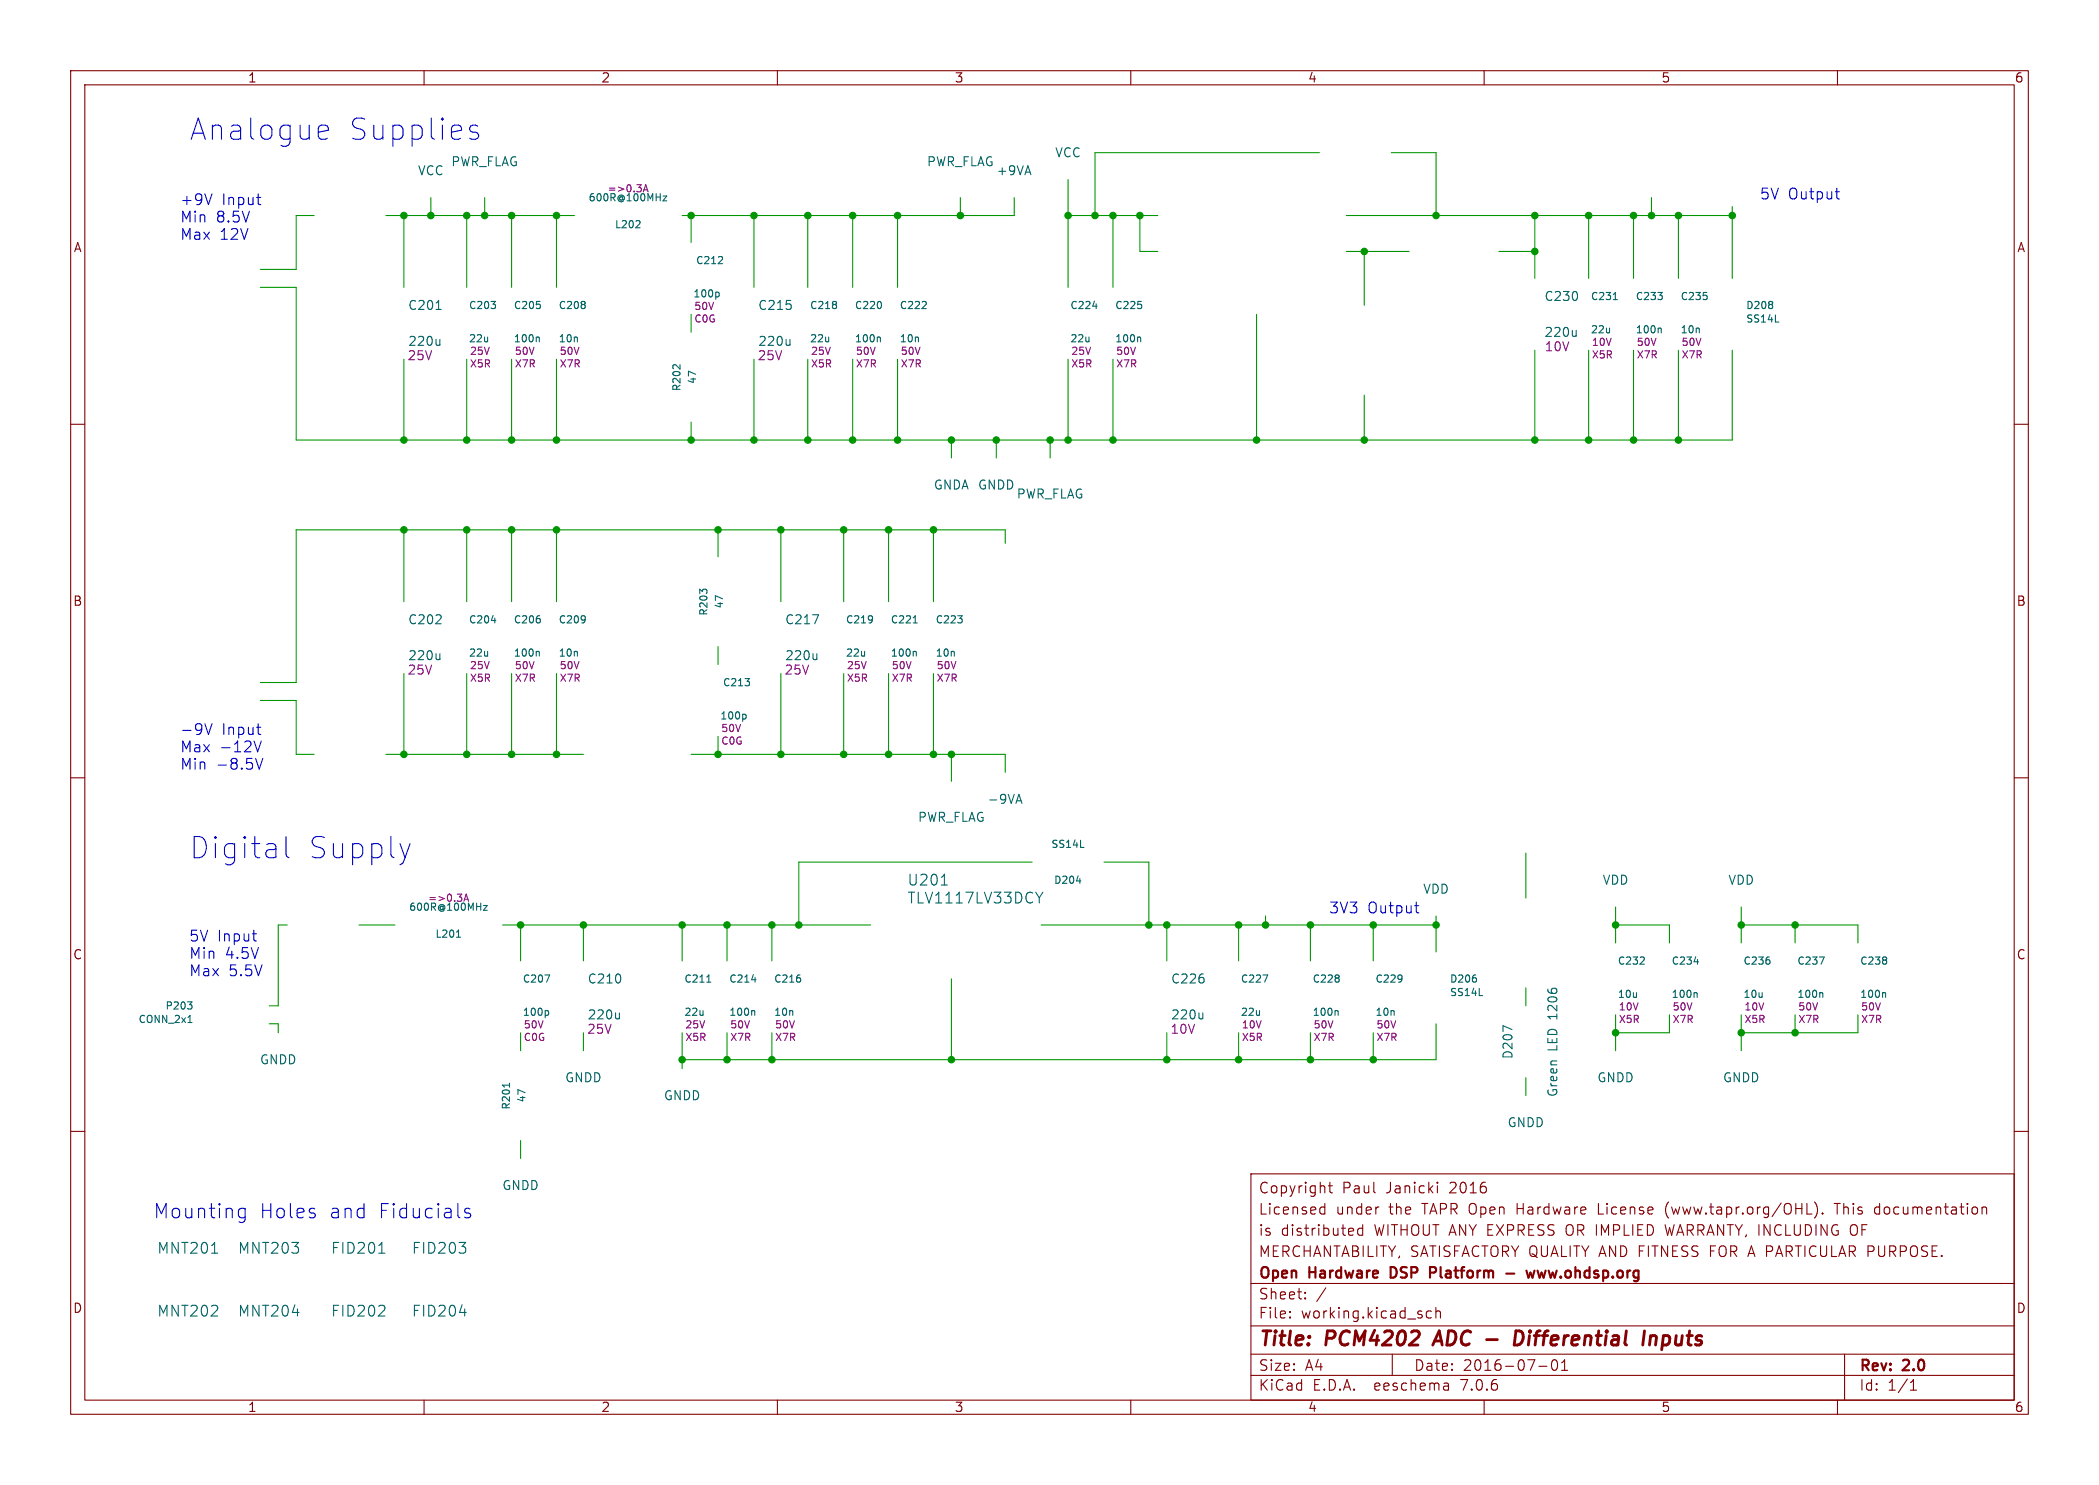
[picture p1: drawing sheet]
<svg xmlns="http://www.w3.org/2000/svg" width="297mm" height="210mm" viewBox="0 0 297 210" stroke-linecap="round" stroke-linejoin="round" font-family="sans-serif">
<g fill="none" stroke="#840000" stroke-width=".15">
<path d="M10 10h277v190h-277zM12 12h273v186h-273zM60 10v2M110 10v2M160 10v2M210 10v2M260 10v2M10 60h2M285 60h2M10 110h2M285 110h2M10 160h2"/>
<path d="M285 160h2M177 166h108v32h-108zM186.9 171.6l.1 .1 .5-.1M186.9 170.8l.1-.1 .5 .1M187.5 170.2v1.5M188 167.7h.5M188.2 167.2v1.3v.1l.3 .1M191.5 173.8v.3l-.7 .1M192.8 173.2v1.5M192.8 173.8l-.4-.1-.3 .3v.4l.1 .2 .2 .1 .4-.1M195 170.7h.1M203.4 167.2v.1"/>
<path d="M203.4 167.7v1M203.4 167.2l-.1 .1h.1M203.4 167.2l.1 .1h-.1M235.6 173.2l.4 1.5M235.7 170.6v.4v.6M255.7 171.7h.7M256.7 170a1.73 1.73 0 0 1 0 2.3M257.9 171.6h.1l-.1 .1M257.9 171.6h-.1l.1 .1M257.9 171.6v.1M259.5 170.2h.9M262.5 173.2a.51 .51 0 0 0-.7 .5v.5a.51 .51 0 0 0 .7 .5"/>
<path d="M265.8 170.7l-.4 .1-.2 .2 .1 .6 .2 .1h.3M280.5 170.8l.2-.1 .3 .1 .1 .9M60 198v2M110 198v2M160 198v2M177 194.5h108M177 191.5h108M177 187.5h108M177 181.5h108M182.5 186.3h.1l-.1 .1M182.5 186.3v.1M182.5 185.5v.1"/>
<path d="M182.5 185.5h.1l-.1 .1M184.7 183.6v.1M184.7 183.6h-.1l.1 .1M184.7 182.8v.1M184.7 182.8h-.1l.1 .1M187.6 182.1l-1.3 2M197 191.5v3M202.5 185.5l-.4-.1-.3 .3v.4l.2 .2 .1 .1 .4-.1M203.2 185.5a.37 .37 0 0 1 .6 .1v.8M203.2 184.9v1.5M204.9 195.7l.1 .9M205 196.5l-.2 .1"/>
<path d="M205 196h-.2M210 198v2M217.7 193.2h1.2M219.7 192.4a.36 .36 0 0 1 .3-.1 .36 .36 0 0 1 .3 .3 .77 .77 0 0 1-.4 1.2 .91 .91 0 0 1-.2-1.4zM221 193.8h.8M221 192.7l.4-.4v1.5M260 198v2M261 191.5v6.5M270.3 196.6h.9M270.3 195.5l.4-.4v1.5"/>
</g>
<path d="M203.6 188.2l-.9 2M214.5 188.2h.5a.97 .97 0 0 1 .4 1.5 .9 .9 0 0 1-1.1 .5zM232.7 188.2l-.3 2M233.5 189.1a.49 .49 0 0 1 .9 .1l-.1 1M233.6 188.9l-.2 1.3" fill="none" stroke="#840000" stroke-width=".4"/>
<path d="M197.1 179.2h-.3v1.5h.3M202.3 179.2l.8 .1M203.1 179.9l-.8 .1M216 179.7l.3 1 .3-.7 .2 .7 .3-1M217.6 179.7l.2 1 .3-.7M213.1 180.1h1.2" fill="none" stroke="#840000" stroke-width=".3"/>
<g fill="none" stroke="#0000c2" stroke-width=".15">
<path d="M45.5 17.7h.5l.3 .1 .2 .6-1.5 .3M46.3 19.6l-.3 .1h-.5M67.6 17.8l-.3-.1h-.4l-.3 .1-.2 .3 .2 .5 1 .2 .1 .3-.1 .5-.3 .1h-.6l-.3-.1M30 27.4l-.5 1.5M36.3 27.9h.6M36.7 28.9h.2M259.7 27.1h.6M260 28.1h.3M29 102.3l.5 1.6 .5-1.6M36 104.8l.5 1.5 .5-1.5M36.2 107.3l.5 1.5 .5-1.5M36.3 102.9h.6"/>
<path d="M36.7 103.9h.2M40.5 118.3v2.6l.1 .3 .3 .1M58 119.3l-.7 2M35.7 132.1h.6M36.1 133.1h.2M200.2 128.1h.6M200.5 129l.3 .1M33.8 172l.3 .2 .6-.1M34.7 170.9v1.6a.54 .54 0 0 1-.9 .3M34.7 171l-.6-.1-.3 .2M66.5 171l-.5-.1-.3 .3 .1 .3 .7 .1 .1 .2-.1 .3-.2 .1-.6-.1"/>
</g>
<g fill="none" stroke="#009600" stroke-width=".15">
<path d="M44.4 30.5h-2.5v7.6h-5.1M54.6 30.5h26.7M57.1 30.5v10.1M61 27.9v2.6M66 30.5v10.1M68.6 27.9v2.6M72.4 30.5v10.1M78.7 30.5v10.1M97.8 30.5v3.8M106.7 30.5v10.1M114.3 30.5v10.1M120.6 30.5v10.1"/>
<path d="M127 30.5v10.1M135.9 27.9v2.6M143.5 27.9v2.6h-47M151.1 30.5h12.7M151.1 25.4v15.2M157.5 30.5v10.1M161.3 30.5v5.1h2.5M186.7 21.6h-31.8v8.9M190.5 35.6h8.9M190.5 30.5h54.6M193 35.6v7.6M196.8 21.6h6.4v8.9"/>
<path d="M212.1 35.6h5.1M217.2 30.5v8.9M224.8 30.5v8.9M231.1 30.5v8.9M233.7 27.9v2.6M237.5 30.5v8.9M245.1 29.2v10.2M36.8 40.6h5.1v21.6h203.2v-12.7M57.1 50.8v11.4M66 50.8v11.4M72.4 50.8v11.4M78.7 50.8v11.4"/>
<path d="M97.8 44.5v2.5M97.8 59.7v2.5M106.7 50.8v11.4M114.3 50.8v11.4M120.6 50.8v11.4M127 50.8v11.4M151.1 50.8v11.4M157.5 50.8v11.4M177.8 44.5v17.7M193 55.9v6.3M217.2 49.5v12.7M224.8 49.5v12.7"/>
<path d="M231.1 49.5v12.7M237.5 49.5v12.7M57.1 74.9v10.2M66 74.9v10.2M72.4 74.9v10.2M78.7 74.9v10.2M101.6 74.9v3.8M110.5 74.9v10.2M119.4 74.9v10.2M125.7 74.9v10.2M132.1 74.9v10.2M134.6 62.2v2.6"/>
<path d="M141 62.2v2.6M142.2 76.8v-1.9h-100.3v21.6h-5.1M148.6 62.2v2.6M36.8 99.1h5.1v7.6h2.5M57.1 95.3v11.4M66 95.3v11.4M72.4 95.3v11.4M78.7 95.3v11.4M101.6 91.4v2.6M110.5 95.3v11.4M119.4 95.3v11.4M125.7 95.3v11.4"/>
<path d="M132.1 95.3v11.4M54.6 106.7h27.9M97.8 106.7h44.4v2.5M101.6 104.1v2.6M134.6 106.7v3.8M40.6 130.8h-1.2v11.4h-1.3M50.8 130.8h5.1M71.1 130.8h52.1M73.7 130.8v5.1M82.5 130.8v5.1M96.5 130.8v5.1M102.9 130.8v5.1"/>
<path d="M109.2 130.8v5.1M134.6 138.4v11.5M146 121.9h-33v8.9M147.3 130.8h55.9M156.2 121.9h6.4v8.9M165.1 130.8v5.1M175.3 130.8v5.1M179.1 129.5v1.3M185.4 130.8v5.1M194.3 130.8v5.1M203.2 129.5v5.1M215.9 120.7v6.3"/>
<path d="M215.9 139.7v2.5M228.6 130.8h7.6v2.6M228.6 128.3v5.1M246.4 130.8h16.5v2.6M246.4 128.3v5.1M254 130.8v2.6M38.1 144.8h1.3v1.3M73.7 146.1v2.5M82.5 146.1v2.5M96.5 146.1v5M102.9 146.1v3.8M109.2 146.1v3.8"/>
<path d="M165.1 146.1v3.8M175.3 146.1v3.8M185.4 146.1v3.8M194.3 146.1v3.8M203.2 144.8v5.1h-106.7M215.9 152.4v2.5M228.6 143.5v5.1M236.2 143.5v2.6h-7.6M246.4 143.5v5.1M254 143.5v2.6M262.9 143.5v2.6h-16.5M73.7 161.3v2.5"/>
</g>
<g fill="none" stroke="#006464" stroke-width=".15">
<path d="M90.5 31.2l.1 .2-.1 .2-.6 .6h.7M93.8 27.7h.5l-.5 .7h.5M101.6 37.3h.6M102.2 36.4v.3M61.7 43.8h.7M62.2 48v.8M62.2 48.7l-.1 .1M69.5 42.6h.6l-.3 .4M70.1 43.1v.4M76 47.7l.3 .1v.5M76.4 43.1v.4M82.8 42.7v.3"/>
<path d="M82.8 43.2v.3M95.3 51.6h.3M96.2 51.6v.6M101.6 41.3l.2 .2v.3l-.2 .2M111.8 48v.8M111.8 48.7l-.2 .1M118.3 42.7v.3M118.3 43.2v.3M124.3 47.7l.3 .1v.5M124.7 42.8v.6M130.4 43.6h.7M131 42.7v.4"/>
<path d="M154.6 43.3h.6M161.1 47.7l.3 .1v.5M161.5 43.1v.4M223 46.7v.9M223 47.4l-.2 .2M228.3 42.4h.6M234.6 41.4h.6l-.3 .3M234.8 46.4l.3 .1v.6M235.2 41.8v.5M241.5 41.8v.5M250.8 42.7v.3M250.8 43.2v.3"/>
<path d="M251.2 45.5h.5M62.2 92.4v.9M62.2 93.2l-.1 .1M69.5 87.8h.7M76 92.1l.3 .2v.5M76.4 87.6v.4M82.8 87.2v.7M82.8 87.5v.1M99.4 83.7l-.4-.4v.7M99.5 83.4h.4M105.4 96h.6l-.3 .4M106 96.4v.5"/>
<path d="M115 86.9h.8l-.5 1.3M115.6 92.4v.9M115.6 93.2l-.2 .1M123.4 87.2v.7M123.4 87.5v.1M129.2 88.1h.6M129.4 92.1l.3 .2v.5M135.5 87.1h.6l-.3 .4M136.1 87.6v.4M105.4 101l.2 .2v.3l-.2 .2M143.9 113.2h.6M144.2 112.3l.4 1.3"/>
<path d="M152.9 119.8h.5M64.6 132.5h.6M64.8 131.7l.1-.2v1M68.4 128.1h.5l-.5 .6h.5M77.1 137.9h.7l-.5 1M100 138.9h.6M106.4 138.6h.6M113.2 138.4v.4M133.2 125.2h.9M147.6 126.2l-.5 .8M152.3 124.6h.6M178.7 137.9h.7l-.5 1"/>
<path d="M189.4 138v.2M189.4 138.4v.4M198.3 138v.7M198.4 138.3l-.1 .1M208.9 138.4v.4M232 136.4h.7M232.6 135.4v.4M239.7 136h.6M250.4 135.8v.5M257.4 135.3h.7l-.4 1.1M266.9 135.4v.3M266.9 135.9v.4"/>
<path d="M26.5 141.7h.7l-.4 .4M26.6 144.6h.6M27 142.1l.2 .2v.2l-.2 .2M72.1 153.2v.6M77.4 142.9l.2 .2v.3l-.2 .2M87.6 143.2v.9M87.6 144l-.1 .1M106.5 142.9l.3 .2v.5M170.2 143.2v.9M170.2 144l-.2 .1M189.1 142.9l.2 .2v.5M209.3 140.8h.5"/>
<path d="M213.9 145.6l-1.2-.5v.8M239.9 140.4l.2 .1v.6M257.6 140.4l.3 .1v.6M266.5 140.4l.3 .1v.6M29.9 177.2h.9M53.6 177.2h.9M65 175.7h.9l-.5 .6M65.8 176.4l.1 .2-.1 .5M54.3 184.7a.41 .41 0 0 1 .1 .5l-.9 .9h1M65 185.6h1"/>
</g>
<path d="M91 27.1l.4-1 .3 1M91.1 26.8h.5M65.6 127.5l.4-1.1 .3 1.1M65.7 127.2h.5" fill="none" stroke="#840084" stroke-width=".15"/>
<g fill="#009600" stroke="#009600" stroke-width=".15">
<circle cx="228.6" cy="146.1" r=".46"/>
<circle cx="246.4" cy="130.8" r=".46"/>
<circle cx="254" cy="130.8" r=".46"/>
<circle cx="254" cy="146.1" r=".46"/>
<circle cx="246.4" cy="146.1" r=".46"/>
<circle cx="228.6" cy="130.8" r=".46"/>
<circle cx="231.1" cy="30.5" r=".46"/>
<circle cx="233.7" cy="30.5" r=".46"/>
<circle cx="245.1" cy="30.5" r=".46"/>
<circle cx="217.2" cy="62.2" r=".46"/>
<circle cx="237.5" cy="30.5" r=".46"/>
<circle cx="231.1" cy="62.2" r=".46"/>
<circle cx="237.5" cy="62.2" r=".46"/>
<circle cx="185.4" cy="130.8" r=".46"/>
<circle cx="179.1" cy="130.8" r=".46"/>
<circle cx="175.3" cy="149.9" r=".46"/>
<circle cx="165.1" cy="149.9" r=".46"/>
<circle cx="203.2" cy="130.8" r=".46"/>
<circle cx="194.3" cy="130.8" r=".46"/>
<circle cx="162.6" cy="130.8" r=".46"/>
<circle cx="165.1" cy="130.8" r=".46"/>
<circle cx="194.3" cy="149.9" r=".46"/>
<circle cx="175.3" cy="130.8" r=".46"/>
<circle cx="185.4" cy="149.9" r=".46"/>
<circle cx="224.8" cy="62.2" r=".46"/>
<circle cx="193" cy="62.2" r=".46"/>
<circle cx="177.8" cy="62.2" r=".46"/>
<circle cx="193" cy="35.6" r=".46"/>
<circle cx="161.3" cy="30.5" r=".46"/>
<circle cx="224.8" cy="30.5" r=".46"/>
<circle cx="217.2" cy="30.5" r=".46"/>
<circle cx="217.2" cy="35.6" r=".46"/>
<circle cx="203.2" cy="30.5" r=".46"/>
<circle cx="134.6" cy="149.9" r=".46"/>
<circle cx="113" cy="130.8" r=".46"/>
<circle cx="110.5" cy="106.7" r=".46"/>
<circle cx="132.1" cy="106.7" r=".46"/>
<circle cx="134.6" cy="106.7" r=".46"/>
<circle cx="109.2" cy="130.8" r=".46"/>
<circle cx="109.2" cy="149.9" r=".46"/>
<circle cx="125.7" cy="106.7" r=".46"/>
<circle cx="119.4" cy="106.7" r=".46"/>
<circle cx="110.5" cy="74.9" r=".46"/>
<circle cx="114.3" cy="62.2" r=".46"/>
<circle cx="120.6" cy="62.2" r=".46"/>
<circle cx="119.4" cy="74.9" r=".46"/>
<circle cx="148.6" cy="62.2" r=".46"/>
<circle cx="151.1" cy="62.2" r=".46"/>
<circle cx="157.5" cy="62.2" r=".46"/>
<circle cx="125.7" cy="74.9" r=".46"/>
<circle cx="141" cy="62.2" r=".46"/>
<circle cx="132.1" cy="74.9" r=".46"/>
<circle cx="127" cy="62.2" r=".46"/>
<circle cx="134.6" cy="62.2" r=".46"/>
<circle cx="97.8" cy="30.5" r=".46"/>
<circle cx="106.7" cy="30.5" r=".46"/>
<circle cx="72.4" cy="30.5" r=".46"/>
<circle cx="78.7" cy="30.5" r=".46"/>
<circle cx="78.7" cy="62.2" r=".46"/>
<circle cx="106.7" cy="62.2" r=".46"/>
<circle cx="97.8" cy="62.2" r=".46"/>
<circle cx="72.4" cy="62.2" r=".46"/>
<circle cx="66" cy="106.7" r=".46"/>
<circle cx="78.7" cy="106.7" r=".46"/>
<circle cx="72.4" cy="106.7" r=".46"/>
<circle cx="73.7" cy="130.8" r=".46"/>
<circle cx="82.5" cy="130.8" r=".46"/>
<circle cx="96.5" cy="130.8" r=".46"/>
<circle cx="102.9" cy="130.8" r=".46"/>
<circle cx="102.9" cy="149.9" r=".46"/>
<circle cx="96.5" cy="149.9" r=".46"/>
<circle cx="57.1" cy="74.9" r=".46"/>
<circle cx="78.7" cy="74.9" r=".46"/>
<circle cx="72.4" cy="74.9" r=".46"/>
<circle cx="66" cy="74.9" r=".46"/>
<circle cx="101.6" cy="106.7" r=".46"/>
<circle cx="101.6" cy="74.9" r=".46"/>
<circle cx="66" cy="62.2" r=".46"/>
<circle cx="57.1" cy="62.2" r=".46"/>
<circle cx="68.6" cy="30.5" r=".46"/>
<circle cx="66" cy="30.5" r=".46"/>
<circle cx="61" cy="30.5" r=".46"/>
<circle cx="57.1" cy="30.5" r=".46"/>
<circle cx="120.6" cy="30.5" r=".46"/>
<circle cx="114.3" cy="30.5" r=".46"/>
<circle cx="157.5" cy="30.5" r=".46"/>
<circle cx="154.9" cy="30.5" r=".46"/>
<circle cx="135.9" cy="30.5" r=".46"/>
<circle cx="127" cy="30.5" r=".46"/>
<circle cx="151.1" cy="30.5" r=".46"/>
<circle cx="57.1" cy="106.7" r=".46"/>
</g>
<g font-size="4.2" fill="#0000c2">
<text x="26.7" y="20.1">Analogue</text>
<text x="49.1" y="20.1">Supplies</text>
<text x="26.7" y="121.7">Digital</text>
<text x="43.4" y="121.7">Supply</text>
</g>
<g font-size="2.8" fill="#0000c2">
<text x="21.6" y="172.5">Mounting</text>
<text x="36.6" y="172.5">Holes</text>
<text x="46.5" y="172.5">and</text>
<text x="53.6" y="172.5">Fiducials</text>
</g>
<g font-size="2.8" fill="#840000">
<text x="178" y="190.9">Title:</text>
<text x="187.7" y="190.9">PCM4202</text>
<text x="203.9" y="190.9">ADC -</text>
<text x="216.7" y="190.9">Differential</text>
<text x="235.7" y="190.9">Inputs</text>
</g>
<g font-size="2.1" fill="#0000c2">
<text x="25.4" y="29.1">+9V</text>
<text x="31.4" y="29.1">Input</text>
<text x="248.9" y="28.3">5V Output</text>
<text x="25.4" y="31.6">Min</text>
<text x="25.4" y="34">Max</text>
<text x="30.6" y="31.6">8.5V</text>
<text x="31.1" y="34">12V</text>
<text x="25.4" y="104.1">-9V</text>
<text x="25.4" y="106.5">Max</text>
<text x="31.1" y="106.5">-12V</text>
<text x="31.4" y="104.1">Input</text>
<text x="25.4" y="109">Min</text>
<text x="30.6" y="109">-8.5V</text>
<text x="188" y="129.3">3V3</text>
<text x="193.5" y="129.3">Output</text>
<text x="26.7" y="133.3">5V Input</text>
<text x="26.7" y="135.7">Min</text>
<text x="31.8" y="135.7">4.5V</text>
<text x="26.7" y="138.2">Max</text>
<text x="32.3" y="138.2">5.5V</text>
</g>
<g font-size="2.1" fill="#006464">
<text x="128.3" y="125.5">U201</text>
<text x="128.3" y="128">TLV1117LV33DCY</text>
<text x="22.2" y="177.5">MNT201</text>
<text x="33.6" y="177.5">MNT203</text>
<text x="46.8" y="177.5">FID201</text>
<text x="58.2" y="177.5">FID203</text>
<text x="22.2" y="186.4">MNT202</text>
<text x="33.6" y="186.4">MNT204</text>
<text x="46.8" y="186.4">FID202</text>
<text x="58.2" y="186.4">FID204</text>
</g>
<g font-size="2.1" fill="#840000">
<text x="178" y="172">Licensed</text>
<text x="178" y="169">Copyright</text>
<text x="189" y="172">under</text>
<text x="189.9" y="169">Paul</text>
<text x="196.2" y="169">Janicki</text>
<text x="196.6" y="172">the</text>
<text x="201.4" y="172">TAPR Open</text>
<text x="205.3" y="169">2016</text>
<text x="215" y="172">Hardware</text>
<text x="226.7" y="172">License</text>
<text x="236.3" y="172">(www.tapr.org/OHL).</text>
<text x="260.5" y="172">This</text>
<text x="266.3" y="172">documentation</text>
<text x="178" y="178">MERCHANTABILITY, SATISFACTORY QUALITY AND FITNESS FOR A PARTICULAR PURPOSE.</text>
<text x="178" y="175">is</text>
<text x="181.2" y="175">distributed</text>
<text x="194.5" y="175">WITHOUT ANY EXPRESS OR IMPLIED</text>
<text x="236.4" y="175">WARRANTY, INCLUDING</text>
<text x="262.8" y="175">OF</text>
<text x="178" y="184">Sheet:</text>
<text x="178" y="181.2">Open</text>
<text x="185.3" y="181.2">Hardware</text>
<text x="197.4" y="181.2">DSP</text>
<text x="203.6" y="181.2">Platform</text>
<text x="218.6" y="181.2">www.ohdsp.org</text>
<text x="178" y="186.7">File:</text>
<text x="184.1" y="186.7">working.kicad_sch</text>
<text x="178" y="196.9">KiCad</text>
<text x="178" y="194.1">Size:</text>
<text x="184.7" y="194.1">A4</text>
<text x="185.7" y="196.9">E.D.A.</text>
<text x="194.6" y="196.9">eeschema</text>
<text x="200" y="194.1">Date:</text>
<text x="207" y="196.9">7.0.6</text>
<text x="207" y="194.1">2016-07-01</text>
<text x="263" y="194.3">Rev:</text>
<text x="263" y="196.9">Id:</text>
<text x="267.1" y="196.9">1/1</text>
<text x="269.4" y="194.3">2.0</text>
</g>
<g font-size="1.8" fill="#840000">
<text x="35" y="11.9">1</text>
<text x="85" y="11.9">2</text>
<text x="135" y="11.9">3</text>
<text x="185" y="11.9">4</text>
<text x="235" y="11.9">5</text>
<text x="285" y="11.9">6</text>
<text x="10.3" y="35.9">A</text>
<text x="285.3" y="35.9">A</text>
<text x="10.3" y="85.9">B</text>
<text x="285.3" y="85.9">B</text>
<text x="10.3" y="135.9">C</text>
<text x="285.3" y="135.9">C</text>
<text x="10.3" y="185.9">D</text>
<text x="285.3" y="185.9">D</text>
<text x="35" y="199.9">1</text>
<text x="85" y="199.9">2</text>
<text x="135" y="199.9">3</text>
<text x="185" y="199.9">4</text>
<text x="235" y="199.9">5</text>
<text x="285" y="199.9">6</text>
</g>
<g font-size="1.8" fill="#006464">
<text x="63.8" y="23.7">PWR_FLAG</text>
<text x="131.1" y="23.7">PWR_FLAG</text>
<text x="149.2" y="22.5">VCC</text>
<text x="59" y="25">VCC</text>
<text x="140.9" y="25">+9VA</text>
<text x="57.7" y="44">C201</text>
<text x="107.2" y="44">C215</text>
<text x="218.4" y="42.8">C230</text>
<text x="218.4" y="47.9">220u</text>
<text x="57.7" y="49.1">220u</text>
<text x="107.2" y="49.1">220u</text>
<text x="132" y="69.4">GNDA GNDD</text>
<text x="143.8" y="70.7">PWR_FLAG</text>
<text x="57.7" y="88.5">C202</text>
<text x="111" y="88.5">C217</text>
<text x="57.7" y="93.6">220u</text>
<text x="111" y="93.6">220u</text>
<text x="139.7" y="113.9">-9VA</text>
<text x="129.8" y="116.4">PWR_FLAG</text>
<text x="226.7" y="125.3">VDD</text>
<text x="244.5" y="125.3">VDD</text>
<text x="201.3" y="126.6">VDD</text>
<text x="83.1" y="139.3">C210</text>
<text x="165.6" y="139.3">C226</text>
<text x="83.1" y="144.4">220u</text>
<text x="165.6" y="144.4">220u</text>
<text x="214.2" y="149.9" transform="rotate(-90 214.2 149.9)">D207</text>
<text x="220.6" y="148.7" transform="rotate(-90 220.6 148.7)">LED 1206</text>
<text x="36.7" y="150.7">GNDD</text>
<text x="79.9" y="153.3">GNDD</text>
<text x="93.8" y="155.8">GNDD</text>
<text x="220.6" y="155.2" transform="rotate(-90 220.6 155.2)">Green</text>
<text x="225.9" y="153.3">GNDD</text>
<text x="243.7" y="153.3">GNDD</text>
<text x="213.2" y="159.6">GNDD</text>
<text x="71" y="168.5">GNDD</text>
</g>
<g font-size="1.8" fill="#840084">
<text x="57.6" y="51.2">25V</text>
<text x="107.1" y="51.2">25V</text>
<text x="218.5" y="49.9">10V</text>
<text x="57.6" y="95.6">25V</text>
<text x="110.9" y="95.6">25V</text>
<text x="83" y="146.4">25V</text>
<text x="165.5" y="146.4">10V</text>
</g>
<g font-size="1.4" fill="#006464">
<text x="83.2" y="28.7">600R@100MHz</text>
<text x="86.9" y="32.5">L202</text>
<text x="98.4" y="37.6">C212</text>
<text x="66.3" y="43.9">C203</text>
<text x="72.6" y="43.9">C205</text>
<text x="79" y="43.9">C208</text>
<text x="98" y="42.3">100p</text>
<text x="114.5" y="43.9">C218</text>
<text x="120.9" y="43.9">C220</text>
<text x="127.2" y="43.9">C222</text>
<text x="151.3" y="43.9">C224</text>
<text x="157.7" y="43.9">C225</text>
<text x="225" y="42.6">C231</text>
<text x="231.4" y="42.6">C233</text>
<text x="231.4" y="47.3">100n</text>
<text x="237.7" y="42.6">C235</text>
<text x="247" y="43.9">D208</text>
<text x="247" y="45.8">SS14L</text>
<text x="72.6" y="48.6">100n</text>
<text x="120.9" y="48.6">100n</text>
<text x="157.7" y="48.6">100n</text>
<text x="96.5" y="55.4" transform="rotate(-90 96.5 55.4)">R202</text>
<text x="98.7" y="54.4" transform="rotate(-90 98.7 54.4)">47</text>
<text x="66.3" y="88.4">C204</text>
<text x="72.6" y="88.4">C206</text>
<text x="79" y="88.4">C209</text>
<text x="100.3" y="87.2" transform="rotate(-90 100.3 87.2)">R203</text>
<text x="102.5" y="86.2" transform="rotate(-90 102.5 86.2)">47</text>
<text x="119.6" y="88.4">C219</text>
<text x="125.9" y="88.4">C221</text>
<text x="132.3" y="88.4">C223</text>
<text x="72.6" y="93.1">100n</text>
<text x="125.9" y="93.1">100n</text>
<text x="101.8" y="102">100p</text>
<text x="102.2" y="97.3">C213</text>
<text x="148.7" y="120.1">SS14L</text>
<text x="149" y="125.2">D204</text>
<text x="57.8" y="129">600R@100MHz</text>
<text x="61.5" y="132.8">L201</text>
<text x="228.8" y="136.6">C232</text>
<text x="236.4" y="136.6">C234</text>
<text x="246.6" y="136.6">C236</text>
<text x="254.2" y="136.6">C237</text>
<text x="263.1" y="136.6">C238</text>
<text x="23.3" y="143">P203</text>
<text x="73.9" y="139.2">C207</text>
<text x="73.9" y="143.9">100p</text>
<text x="96.7" y="139.2">C211</text>
<text x="103.1" y="139.2">C214</text>
<text x="103.1" y="143.9">100n</text>
<text x="109.4" y="139.2">C216</text>
<text x="175.5" y="139.2">C227</text>
<text x="185.6" y="139.2">C228</text>
<text x="185.6" y="143.9">100n</text>
<text x="194.5" y="139.2">C229</text>
<text x="205.1" y="139.2">D206</text>
<text x="205.1" y="141.1">SS14L</text>
<text x="236.4" y="141.3">100n</text>
<text x="254.2" y="141.3">100n</text>
<text x="263.1" y="141.3">100n</text>
<text x="19.5" y="144.9">CONN_2x1</text>
<text x="72.4" y="157" transform="rotate(-90 72.4 157)">R201</text>
<text x="74.6" y="156" transform="rotate(-90 74.6 156)">47</text>
</g>
<g font-size="1.4" fill="#840084">
<text x="85.9" y="27.4">=&gt;0.3A</text>
<text x="98.1" y="44">50V</text>
<text x="98.1" y="45.8">C0G</text>
<text x="225" y="47.3">22u</text>
<text x="237.7" y="47.3">10n</text>
<text x="66.3" y="48.6">22u</text>
<text x="66.4" y="50.4">25V</text>
<text x="66.4" y="52.2">X5R</text>
<text x="72.7" y="50.4">50V</text>
<text x="72.7" y="52.2">X7R</text>
<text x="79" y="48.6">10n</text>
<text x="79.1" y="50.4">50V</text>
<text x="79.1" y="52.2">X7R</text>
<text x="114.5" y="48.6">22u</text>
<text x="114.6" y="50.4">25V</text>
<text x="114.6" y="52.2">X5R</text>
<text x="121" y="50.4">50V</text>
<text x="121" y="52.2">X7R</text>
<text x="127.2" y="48.6">10n</text>
<text x="127.3" y="50.4">50V</text>
<text x="127.3" y="52.2">X7R</text>
<text x="151.3" y="48.6">22u</text>
<text x="151.5" y="50.4">25V</text>
<text x="151.5" y="52.2">X5R</text>
<text x="157.8" y="50.4">50V</text>
<text x="157.8" y="52.2">X7R</text>
<text x="225.1" y="49.1">10V</text>
<text x="225.1" y="50.9">X5R</text>
<text x="231.5" y="49.1">50V</text>
<text x="231.5" y="50.9">X7R</text>
<text x="237.8" y="49.1">50V</text>
<text x="237.8" y="50.9">X7R</text>
<text x="66.3" y="93.1">22u</text>
<text x="66.4" y="94.8">25V</text>
<text x="72.7" y="94.8">50V</text>
<text x="79" y="93.1">10n</text>
<text x="79.1" y="94.8">50V</text>
<text x="119.6" y="93.1">22u</text>
<text x="119.7" y="94.8">25V</text>
<text x="126.1" y="94.8">50V</text>
<text x="132.3" y="93.1">10n</text>
<text x="132.4" y="94.8">50V</text>
<text x="66.4" y="96.6">X5R</text>
<text x="72.7" y="96.6">X7R</text>
<text x="79.1" y="96.6">X7R</text>
<text x="119.7" y="96.6">X5R</text>
<text x="126.1" y="96.6">X7R</text>
<text x="132.4" y="96.6">X7R</text>
<text x="101.9" y="103.7">50V</text>
<text x="101.9" y="105.5">C0G</text>
<text x="60.5" y="127.7">=&gt;0.3A</text>
<text x="96.7" y="143.9">22u</text>
<text x="109.4" y="143.9">10n</text>
<text x="175.5" y="143.9">22u</text>
<text x="194.5" y="143.9">10n</text>
<text x="228.8" y="141.3">10u</text>
<text x="228.9" y="143.1">10V</text>
<text x="236.6" y="143.1">50V</text>
<text x="246.6" y="141.3">10u</text>
<text x="246.7" y="143.1">10V</text>
<text x="254.3" y="143.1">50V</text>
<text x="263.2" y="143.1">50V</text>
<text x="74" y="145.6">50V</text>
<text x="74" y="147.4">C0G</text>
<text x="96.9" y="145.6">25V</text>
<text x="96.9" y="147.4">X5R</text>
<text x="103.2" y="145.6">50V</text>
<text x="103.2" y="147.4">X7R</text>
<text x="109.6" y="145.6">50V</text>
<text x="109.6" y="147.4">X7R</text>
<text x="175.6" y="145.6">10V</text>
<text x="175.6" y="147.4">X5R</text>
<text x="185.8" y="145.6">50V</text>
<text x="185.8" y="147.4">X7R</text>
<text x="194.7" y="145.6">50V</text>
<text x="194.7" y="147.4">X7R</text>
<text x="228.9" y="144.9">X5R</text>
<text x="236.6" y="144.9">X7R</text>
<text x="246.7" y="144.9">X5R</text>
<text x="254.3" y="144.9">X7R</text>
<text x="263.2" y="144.9">X7R</text>
</g>
</svg>
